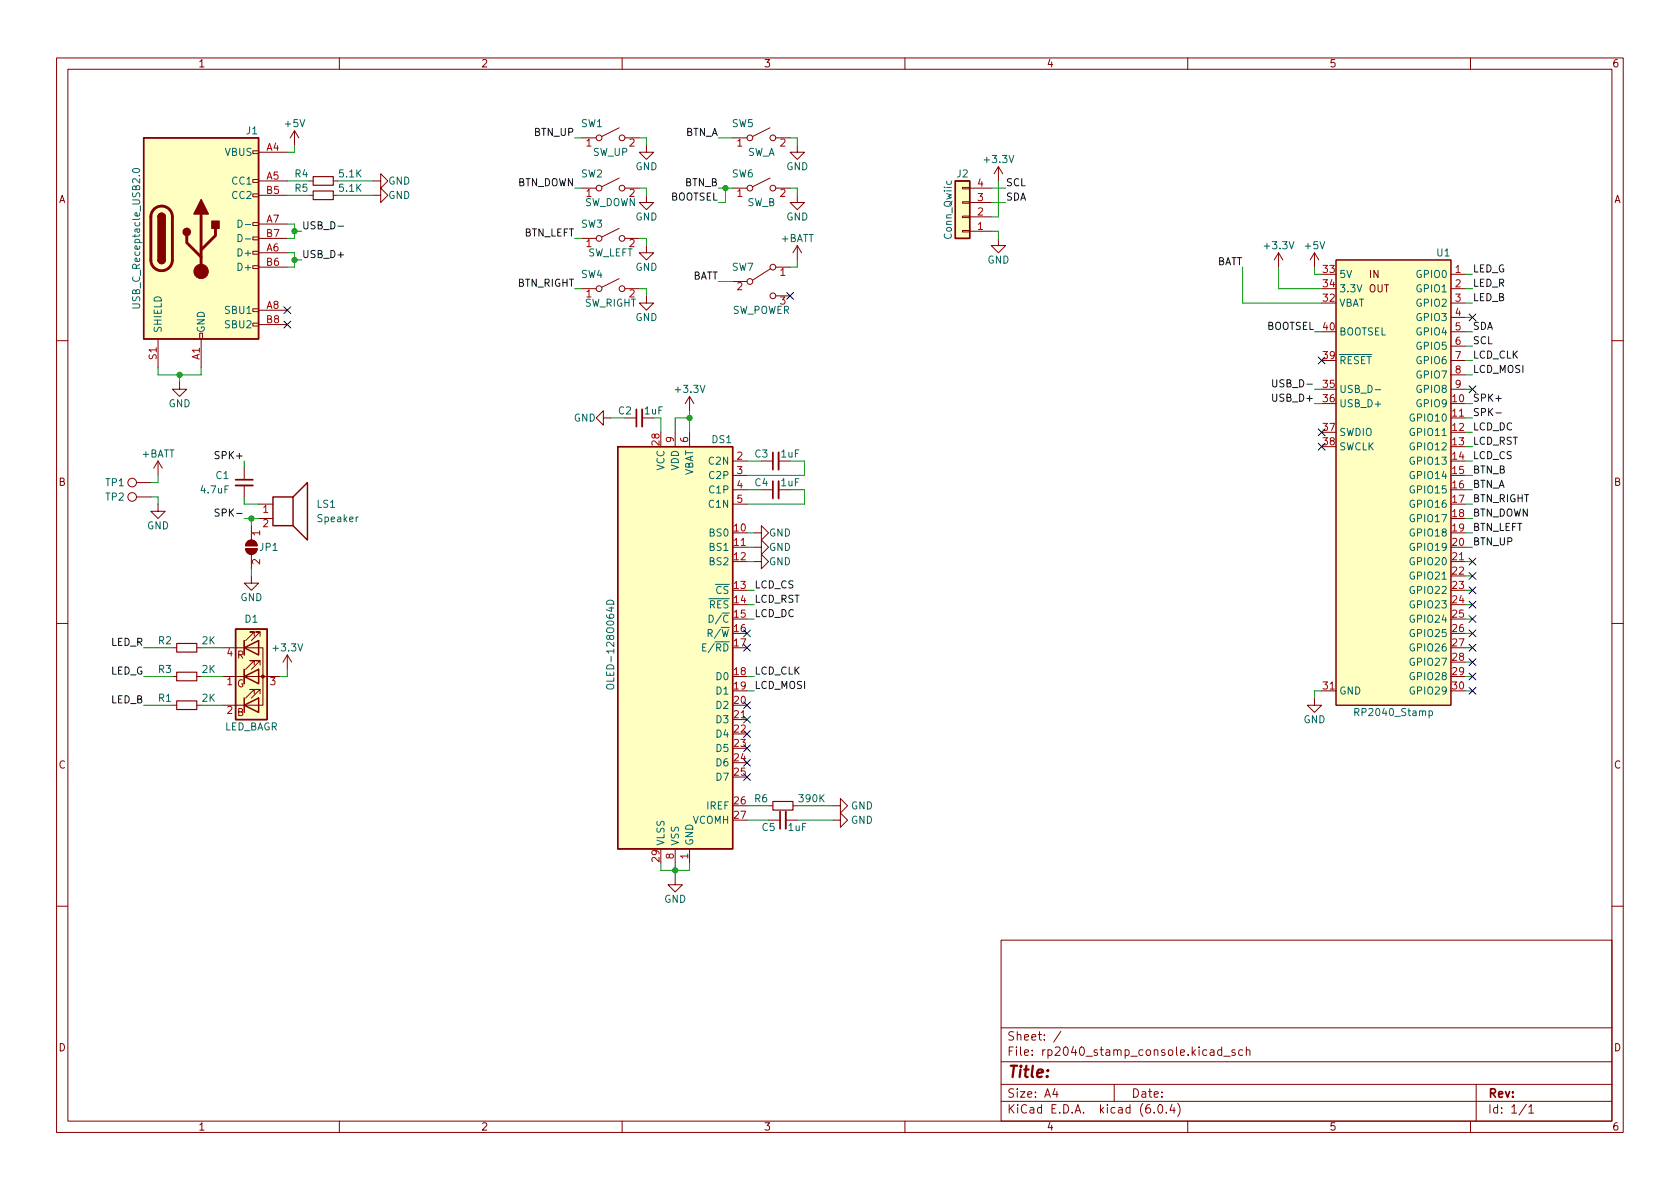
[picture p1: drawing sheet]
<svg xmlns="http://www.w3.org/2000/svg" width="297mm" height="210mm" viewBox="0 0 297 210" stroke-linecap="round" stroke-linejoin="round" font-family="sans-serif">
<g fill="none" stroke="#840000" stroke-width=".18">
<path d="M10 10.2h277v190.1h-277zM12 12.2h273v186.1h-273zM60 10.2v2M110 10.2v2M160 10.2v2M210 10.2v2M260 10.2v2M44.7 39.4h1v.5h-1zM44.7 34.3h1v.5h-1zM44.7 31.7h1v.6h-1zM44.7 26.7h1v.5h-1zM45.7 34.5h5.1"/>
<path d="M45.7 26.9h5.1M45.7 32h5.1M45.7 39.6h5.1M52.1 23.1l-.8 1.3M52.1 23.1v2.5M52.1 23.1l.7 1.3M54.6 34.5h.8M54.6 32h.8M58.9 34.5h.8M58.9 32h.8M66 32h1.3v-1.3l1.3 1.3-1.3 1.3v-1.3M66 34.5h1.3v-1.2l1.3 1.2-1.3 1.3v-1.3"/>
<path d="M102.9 33.3h2.5M102.9 24.4h2.5M109.5 22.6l-3.1 1.5M109.5 31.5l-3.1 1.5M110.5 33.3h2.5M110.5 24.4h2.5M114.3 25.6v1.3h1.3l-1.3 1.3-1.3-1.3h1.3M114.3 34.5v1.3h1.3l-1.3 1.3-1.3-1.3h1.3M129.5 33.3h2.6M129.5 24.4h2.6M136.1 22.6l-3 1.5M136.1 31.5l-3 1.5"/>
<path d="M137.2 33.3h2.5M137.2 24.4h2.5M141 34.5v1.3h1.2l-1.2 1.3-1.3-1.3h1.3M141 25.6v1.3h1.2l-1.2 1.3-1.3-1.3h1.3M170.2 33.1h1.2v.3h-1.2zM170.2 35.7h1.2v.2h-1.2zM170.2 38.2h1.2v.3h-1.2zM171.4 38.3h3.9M171.4 35.8h3.9M171.4 33.3h3.9M176.5 29.5l-.7 1.2M176.5 29.5v2.5"/>
<path d="M176.5 29.5l.8 1.2M27.9 59.9v5.1M35.3 58.9h.5v1h-.5zM35.6 59.9v5.1M44.7 57.1h1v.6h-1zM44.7 54.6h1v.5h-1zM44.7 47h1v.5h-1zM44.7 44.4h1v.6h-1zM44.7 41.9h1v.5h-1zM45.7 44.7h5.1M45.7 54.9h5.1M45.7 47.2h5.1"/>
<path d="M45.7 42.2h5.1M45.7 57.4h5.1M102.9 51h2.5M102.9 42.2h2.5M109.5 49.3l-3.1 1.5M109.5 40.4l-3.1 1.5M110.5 51h2.5M110.5 42.2h2.5M114.3 52.3v1.3h1.3l-1.3 1.3-1.3-1.3h1.3M114.3 43.4v1.3h1.3l-1.3 1.3-1.3-1.3h1.3M129.5 49.8h2.6M136.3 47.5l-3.2 2"/>
<path d="M137.2 47.2h2.5M137.2 52.3h2.5M141 43.4l-.8 1.3M141 43.4v2.6M141 43.4l.7 1.3M170.2 40.8h1.2v.2h-1.2zM171.4 40.9h3.9M176.5 42.2v1.2h1.3l-1.3 1.3-1.2-1.3h1.2M226.1 44.7l-.8 1.3M226.1 44.7v2.5M226.1 44.7l.7 1.3M232.4 44.7l-.8 1.3"/>
<path d="M232.4 44.7v2.5M232.4 44.7l.8 1.3M236.2 46h20.3v78.7h-20.3zM256.5 48.5h2.6M256.5 51h2.6M256.5 53.6h2.6M256.5 56.1h2.6M256.5 58.7h2.6M10 60.2h2M31.7 67.6v1.2h1.3l-1.3 1.3-1.2-1.3h1.2M106.7 73.9v-1.3l-1.3 1.3 1.3 1.3v-1.3h1.2M110.5 73.9h2"/>
<path d="M113.5 73.9h2.1M119.4 76.4v2.6M121.9 70.1l-.7 1.3M121.9 70.1v2.5M121.9 76.4v2.6M121.9 70.1l.8 1.3M256.5 73.9h2.6M256.5 61.2h2.6M256.5 63.7h2.6M256.5 66.3h2.6M256.5 68.8h2.6M285 60.2h2"/>
<path d="M24.1 85.3h2.6M24.1 87.9h2.6M27.9 89.1v1.3h1.3l-1.3 1.3-1.2-1.3h1.2M27.9 81.5v2.6M27.9 81.5l-.7 1.3M27.9 81.5l.8 1.3M43.2 82.8v2M43.2 85.8v2.1M43.4 97h2.1a1.02 1.02 0 0 1-1.1 1 1.02 1.02 0 0 1-1-1zM43.7 95.8a1.02 1.02 0 0 1 1.1-.2 1.02 1.02 0 0 1 .7 .9h-2.1zM44.4 93v2.5M44.4 98v2.6"/>
<path d="M45.7 89.1h2.6M45.7 91.7h2.6M129.5 89.1h2.6M129.5 86.6h2.6M129.5 96.8h2.6M129.5 81.5h2.6M129.5 84.1h2.6M133.3 99.3h1.3v-1.3l1.3 1.3-1.3 1.3v-1.3M133.3 94.2h1.3v-1.2l1.3 1.2-1.3 1.3v-1.3M133.3 96.8h1.3v-1.3l1.3 1.3-1.3 1.2v-1.2M134.6 86.6h2.1M134.6 81.5h2.1"/>
<path d="M137.7 86.6h2M137.7 81.5h2M256.5 99.3h2.6M10 110.2h2M30.5 114.5h.7M30.5 119.6h.7M34.8 114.5h.8M34.8 119.6h.8M39.4 114.5h7.1v10.2h-7.1M39.4 119.6h2.5M43.2 118.4v2.5M43.2 113.3v2.5"/>
<path d="M43.2 119.6h6.3M44.4 101.8v1.3h1.3l-1.3 1.3-1.2-1.3h1.2M45 117.6v-.8h-.8h.8l-1.6 1.6M45 112.5v-.7h-.8h.8l-1.6 1.5M45.7 118.4v2.5zM45.7 118.4h.1M45.7 113.3v2.5zM45.7 113.3h.1M46 117.6v-.8h-.8h.8l-1.6 1.6M46 112.5v-.7h-.8h.8l-1.6 1.5M50.8 115.8l-.8 1.3M50.8 115.8v2.6"/>
<path d="M50.8 115.8l.8 1.3M285 110.2h2M30.5 124.7h.7M34.8 124.7h.8M45 122.7v-.8h-.8h.8l-1.6 1.5M46 122.7v-.8h-.8h.8l-1.6 1.5M129.5 127.2h2.6M232.4 123.4v1.3h1.3l-1.3 1.3-1.3-1.3h1.3M233.7 122.2h2.5M119.4 155.2v1.3h1.2l-1.2 1.2-1.3-1.2h1.3M119.4 150.1v2.5M121.9 150.1v2.5"/>
<path d="M135.9 142.5h.8M135.9 145h2M138.9 145h2.1M140.2 142.5h.8M147.3 142.5h1.3v-1.3l1.3 1.3-1.3 1.3v-1.3M147.3 145h1.3v-1.2l1.3 1.2-1.3 1.3v-1.3M10 160.2h2M177 166.3h108v32h-108zM285 160.2h2M60 198.3v2M110 198.3v2M160 198.3v2"/>
<path d="M177 194.8h108M177 191.8h108M177 187.8h108M177 181.8h108M186.5 192.5l-.4 1h1M186.9 193v1M187.6 182.4l-1.3 1.9M197 191.8v3M204.1 196.7v.1M204.9 195.4l.2-.1a.81 .81 0 0 1 .6 .7 .81 .81 0 0 1-.3 .8h-.2a.81 .81 0 0 1-.6-.6 .81 .81 0 0 1 .3-.8zM206.2 196.7v.1M207.2 195.3l-.3 1h.9"/>
<path d="M207.6 195.8v1M208.2 195.1a1.72 1.72 0 0 1 0 2.3M210 198.3v2M216 185.7l-.4-.1-.3 .3v.4l.1 .3h.6M216 185.1v1.5M216.4 186.8h1.1M218.4 185.7l-.4-.1-.2 .2 .1 .3 .5 .1v.4h-.6M219.7 185.7l-.4-.1-.3 .3v.4l.1 .3h.6M220.4 185.8l.2-.2 .3 .1 .1 .9M220.4 185.1v1.5M260 198.3v2M261 191.8v6.5"/>
<path d="M269.9 195.3l-1.3 1.9M270.3 195.8l.4-.5v1.5M270.3 196.8h.9"/>
<circle cx="105.9" cy="33.3" r=".51"/>
<circle cx="105.9" cy="24.4" r=".51"/>
<circle cx="110" cy="24.4" r=".51"/>
<circle cx="110" cy="33.3" r=".51"/>
<circle cx="132.6" cy="33.3" r=".51"/>
<circle cx="132.6" cy="24.4" r=".51"/>
<circle cx="136.7" cy="24.4" r=".51"/>
<circle cx="136.7" cy="33.3" r=".51"/>
<circle cx="105.9" cy="51" r=".51"/>
<circle cx="105.9" cy="42.2" r=".51"/>
<circle cx="110" cy="42.2" r=".51"/>
<circle cx="110" cy="51" r=".51"/>
<circle cx="132.6" cy="49.8" r=".51"/>
<circle cx="136.7" cy="52.3" r=".51"/>
<circle cx="136.7" cy="47.2" r=".51"/>
<circle cx="23.4" cy="85.3" r=".76"/>
<circle cx="23.4" cy="87.9" r=".76"/>
</g>
<g fill="none" stroke="#840000" stroke-width=".25">
<path d="M25.4 24.4h20.3v35.5h-20.3zM27.9 38.3a.64 .64 0 0 1 .7-.6 .64 .64 0 0 1 .6 .6M168.9 32h2.5v10.2h-2.5zM27.9 46a.64 .64 0 0 0 .7 .6 .64 .64 0 0 0 .6-.6M109.2 79h20.3v71.1h-20.3zM48.3 87.9h3.5v5.1h-3.5zM51.8 87.9l2.6-2.6v10.2l-2.6-2.5M41.7 111.2h5.5v16h-5.5zM43.2 119.6l2.5-1.2v2.5zM43.2 114.5l2.5-1.2v2.5zM43.2 113.3v2.5M43.2 118.4v2.5"/>
<path d="M43.2 124.7l2.5-1.3v2.6zM43.2 123.4v2.6"/>
</g>
<path d="M55.4 33.8h3.5v1.5h-3.5zM55.4 31.2h3.5v1.6h-3.5zM31.2 118.9h3.6v1.5h-3.6zM31.2 113.8h3.6v1.5h-3.6zM31.2 123.9h3.6v1.6h-3.6zM136.7 141.7h3.5v1.6h-3.5z" fill="none" stroke="#840000" stroke-width=".2"/>
<g fill="#ffffc2" stroke="#ffffc2" stroke-width=".18">
<path d="M236.2 46h20.3v78.7h-20.3z"/>
<path d="M25.4 24.4h20.3v35.5h-20.3z"/>
<path d="M109.2 79h20.3v71.1h-20.3z"/>
<path d="M168.9 32h2.5v10.2h-2.5z"/>
<path d="M41.7 111.2h5.5v16h-5.5z"/>
</g>
<path d="M23.6 29.9a.69 .69 0 0 1 1.1 .3 .72 .72 0 0 1-1.3-.1zM42.1 38.9a.64 .64 0 0 1 .7 .7 .64 .64 0 0 1-.7 .6zM43.4 39.7h.9M167.4 32v.4l.2 .2 .6-.1v-.5M23.4 53.7h1.1l.2 .3v.2l-.2 .3h-1.1M42.1 41.5a.64 .64 0 0 1 .7 .6 .64 .64 0 0 1-.7 .6zM43.4 42.2h.9M243.2 68.9h.9M107.4 106.2a.66 .66 0 0 1 .8 0 .66 .66 0 0 1 .3 .6h-1.2zM107.3 121.2a.81 .81 0 0 1 1.2 .1 .43 .43 0 0 1-.4 .5h-.4a.42 .42 0 0 1-.4-.2 .42 .42 0 0 1 0-.4zM252.7 125.8l.3-.1 .3 .2-.1 .6h-.5" fill="none" stroke="#006464" stroke-width=".18"/>
<path d="M113.5 72.4v3M41.7 85.8h3M137.7 80v3.1M137.7 85.1v3M138.9 143.5v3.1" fill="none" stroke="#840000" stroke-width=".33"/>
<path d="M112.5 72.4v3M41.7 84.8h3M136.7 80v3.1M136.7 85.1v3M137.9 143.5v3.1" fill="none" stroke="#840000" stroke-width=".3"/>
<path d="M26.7 38.3v7.7a1.91 1.91 0 0 0 1.9 1.9 1.91 1.91 0 0 0 1.9-1.9v-7.7M26.7 38.3a1.91 1.91 0 0 1 1.9-1.9 1.91 1.91 0 0 1 1.9 1.9M35.6 37.8v10.2M33 41.7v1.2l2.6 2.6M38.1 40.4v1.3l-2.5 2.5" fill="none" stroke="#840000" stroke-width=".51"/>
<g fill="#840000" stroke="#840000" stroke-width=".25">
<path d="M27.9 46h1.3a.64 .64 0 0 1-.6 .6 .64 .64 0 0 1-.7-.6z"/>
<path d="M27.9 38.3h1.3v7.7h-1.3z"/>
<path d="M28.1 37.9a.64 .64 0 0 1 .7-.1 .64 .64 0 0 1 .4 .5h-1.3z"/>
<path d="M35.6 35.3l1.2 2.5h-2.5z"/>
<path d="M37.5 39.1h1.2v1.3h-1.2z"/>
<circle cx="33" cy="41" r=".63"/>
</g>
<g fill="#840000" stroke="#840000" stroke-width=".18">
<path d="M43.7 95.8a1.02 1.02 0 0 1 1.1-.2 1.02 1.02 0 0 1 .7 .9h-2.1z"/>
<path d="M43.4 97h2.1a1.02 1.02 0 0 1-1.1 1 1.02 1.02 0 0 1-1-1z"/>
<circle cx="35.6" cy="48" r="1.27"/>
<circle cx="46.5" cy="119.6" r=".25"/>
</g>
<path d="M59.8 40h.9M225 67.1v1.1l.3 .2h.2l.2-.2v-1.1M264.5 73h.9M38.7 90.1l-.4-.1-.2 .1v.4l.5 .2 .1 .3-.2 .3-.5-.1" fill="none" stroke="#0f0f0f" stroke-width=".18"/>
<g fill="none" stroke="#009600" stroke-width=".18">
<path d="M50.8 39.6h1.3v2.6h-1.3M50.8 34.5h3.8M50.8 32h3.8M52.1 25.6v1.3h-1.3M59.7 34.5h6.3M59.7 32h6.3M101.6 33.3h1.3M101.6 24.4h1.3M113 33.3h1.3v1.2M113 24.4h1.3v1.2M127 33.3h2.5M127 24.4h2.5"/>
<path d="M128.3 33.3v2.5h-1.3M139.7 33.3h1.3v1.2M139.7 24.4h1.3v1.2M175.3 33.3h2.5M175.3 35.8h2.5M176.5 32v6.3h-1.2M50.8 44.7h1.3v2.5h-1.3M52.1 46h1.2M52.1 40.9h1.2M101.6 42.2h1.3M101.6 51h1.3M113 42.2h1.3v1.2"/>
<path d="M113 51h1.3v1.3M127 49.8h2.5M141 46v1.2h-1.3M175.3 40.9h1.2v1.3M219.7 47.2v6.4h14M226.1 47.2v3.8h7.6M232.4 47.2v1.3h1.3M232.4 58.7h1.3M259.1 51h1.2M259.1 58.7h1.2M259.1 56.1h1.2M259.1 48.5h1.2"/>
<path d="M259.1 53.6h1.2M27.9 65v1.3h7.7v-1.3M31.7 66.3v1.3M107.9 73.9h2.6M116.8 73.9v2.5M121.9 72.6v3.8M121.9 73.9h-2.5v2.5M232.4 71.4h1.3M232.4 68.8h1.3M259.1 73.9h1.2M259.1 66.3h1.2M259.1 79h1.2"/>
<path d="M259.1 71.4h1.2M259.1 76.4h1.2M259.1 68.8h1.2M259.1 61.2h1.2M259.1 63.7h1.2M26.7 87.9h1.2v1.2M27.9 84.1v1.2h-1.2M43.2 87.9v1.2h2.5M43.2 91.7h2.5M43.2 81.5v1.3M44.4 91.7v1.3M132.1 81.5h2.5"/>
<path d="M132.1 86.6h2.5M132.1 99.3h1.2M132.1 94.2h1.2M132.1 96.8h1.2M139.7 81.5h2.5v2.6h-10.1M139.7 86.6h2.5v2.5h-10.1M259.1 81.5h1.2M259.1 86.6h1.2M259.1 89.1h1.2M259.1 99.3h1.2M259.1 94.2h1.2M259.1 96.8h1.2"/>
<path d="M259.1 91.7h1.2M259.1 84.1h1.2M25.4 114.5h5.1M25.4 119.6h5.1M35.6 114.5h3.8M35.6 119.6h3.8M44.4 100.6v1.2M50.8 118.4v1.2h-1.3M132.1 106.9h1.2M132.1 104.4h1.2M132.1 109.5h1.2M132.1 119.6h1.2"/>
<path d="M259.1 106.9h1.2M259.1 104.4h1.2M259.1 109.5h1.2M259.1 117.1h1.2M259.1 112h1.2M259.1 114.5h1.2M259.1 101.8h1.2M259.1 119.6h1.2M25.4 124.7h5.1M35.6 124.7h3.8M132.1 122.2h1.2M233.7 122.2h-1.3v1.2"/>
<path d="M259.1 122.2h1.2M116.8 152.6v1.3h5.1v-1.3M119.4 152.6v2.6M132.1 142.5h3.8M132.1 145h3.8M141 142.5h6.3M141 145h6.3"/>
</g>
<g fill="none" stroke="#000084" stroke-width=".18">
<path d="M50.2 56.8l1.2 1.2M50.2 54.2l1.2 1.3M51.4 56.8l-1.2 1.2M51.4 54.2l-1.2 1.3M139.1 51.7l1.2 1.2M140.3 51.7l-1.2 1.2M259.7 55.5l1.3 1.2M261 55.5l-1.3 1.2M233.1 78.4l1.2 1.2M233.1 63.1l1.2 1.3M233.1 75.8l1.2 1.3M234.3 78.4l-1.2 1.2"/>
<path d="M234.3 63.1l-1.2 1.3M234.3 75.8l-1.2 1.3M259.7 68.2l1.3 1.2M261 68.2l-1.3 1.2M259.7 98.7l1.3 1.2M261 98.7l-1.3 1.2M131.5 111.4l1.2 1.2M131.5 113.9l1.2 1.3M132.7 111.4l-1.2 1.2M132.7 113.9l-1.2 1.3M259.7 108.9l1.3 1.2M259.7 106.3l1.3 1.2"/>
<path d="M259.7 103.8l1.3 1.2M259.7 111.4l1.3 1.2M259.7 119l1.3 1.2M259.7 116.5l1.3 1.2M259.7 113.9l1.3 1.3M259.7 101.2l1.3 1.3M261 108.9l-1.3 1.2M261 106.3l-1.3 1.2M261 103.8l-1.3 1.2M261 111.4l-1.3 1.2M261 119l-1.3 1.2M261 116.5l-1.3 1.2"/>
<path d="M261 113.9l-1.3 1.3M261 101.2l-1.3 1.3M131.5 126.6l1.2 1.3M131.5 136.8l1.2 1.2M131.5 131.7l1.2 1.2M131.5 129.2l1.2 1.2M131.5 134.3l1.2 1.2M131.5 124.1l1.2 1.2M132.7 126.6l-1.2 1.3M132.7 136.8l-1.2 1.2M132.7 131.7l-1.2 1.2M132.7 129.2l-1.2 1.2"/>
<path d="M132.7 134.3l-1.2 1.2M132.7 124.1l-1.2 1.2M259.7 121.6l1.3 1.2M261 121.6l-1.3 1.2"/>
</g>
<g fill="#009600" stroke="#009600" stroke-width=".18">
<circle cx="52.1" cy="40.9" r=".46"/>
<circle cx="52.1" cy="46" r=".46"/>
<circle cx="121.9" cy="73.9" r=".46"/>
<circle cx="31.7" cy="66.3" r=".46"/>
<circle cx="128.3" cy="33.3" r=".46"/>
<circle cx="119.4" cy="153.9" r=".46"/>
<circle cx="44.4" cy="91.7" r=".46"/>
</g>
<text font-size="2.8" fill="#840000" x="178" y="190.6">Title:</text>
<g font-size="2.1" fill="#840000">
<text x="178" y="184">Sheet: /</text>
<text x="178" y="186.7">File: rp2040_stamp_console.kicad_sch</text>
<text x="178" y="196.9">KiCad E.D.A. kicad (6.0.4)</text>
<text x="178" y="194.1">Size: A4</text>
<text x="200" y="194.1">Date:</text>
<text x="263" y="194.1">Rev:</text>
<text x="263" y="196.9">Id: 1/1</text>
</g>
<g font-size="1.8" fill="#840000">
<text x="35" y="11.9">1</text>
<text x="85" y="11.9">2</text>
<text x="135" y="11.9">3</text>
<text x="185" y="11.9">4</text>
<text x="235" y="11.9">5</text>
<text x="285" y="11.9">6</text>
<text x="10.3" y="35.9">A</text>
<text x="285.3" y="35.9">A</text>
<text x="242" y="51.7">OUT</text>
<text x="242.1" y="49.1">IN</text>
<text x="10.3" y="85.9">B</text>
<text x="285.3" y="85.9">B</text>
<text x="41.9" y="116.5">R</text>
<text x="41.9" y="121.5">G</text>
<text x="41.9" y="126.6">B</text>
<text x="10.3" y="135.9">C</text>
<text x="285.3" y="135.9">C</text>
<text x="10.3" y="185.9">D</text>
<text x="285.3" y="185.9">D</text>
<text x="35" y="199.9">1</text>
<text x="85" y="199.9">2</text>
<text x="135" y="199.9">3</text>
<text x="185" y="199.9">4</text>
<text x="235" y="199.9">5</text>
<text x="285" y="199.9">6</text>
</g>
<g font-size="1.8" fill="#006464">
<text x="43.6" y="23.7">J1</text>
<text x="50.5" y="22.5">+5V</text>
<text x="102.7" y="22.5">SW1</text>
<text x="129.4" y="22.5">SW5</text>
<text x="39.8" y="27.6">VBUS</text>
<text x="104.8" y="27.6">SW_UP</text>
<text x="132.1" y="27.6">SW_A</text>
<text x="174.2" y="28.8">+3.3V</text>
<text x="41.2" y="32.6">CC1</text>
<text x="41.2" y="35.2">CC2</text>
<text x="52.2" y="33.9">R5</text>
<text x="52.2" y="31.4">R4</text>
<text x="60" y="33.9">5.1K</text>
<text x="60" y="31.4">5.1K</text>
<text x="68.6" y="32.6">GND</text>
<text x="68.6" y="35.2">GND</text>
<text x="102.7" y="31.4">SW2</text>
<text x="112.3" y="30.1">GND</text>
<text x="129.4" y="31.4">SW6</text>
<text x="139" y="30.1">GND</text>
<text x="169.2" y="31.4">J2</text>
<text x="102.7" y="40.3">SW3</text>
<text x="103.2" y="36.4">SW_DOWN</text>
<text x="112.3" y="39">GND</text>
<text x="132.1" y="36.4">SW_B</text>
<text x="139" y="39">GND</text>
<text x="42.4" y="45.3">D+</text>
<text x="42.4" y="47.9">D+</text>
<text x="103.8" y="45.3">SW_LEFT</text>
<text x="111.3" y="43.7">2</text>
<text x="112.3" y="47.9">GND</text>
<text x="129.4" y="47.9">SW7</text>
<text x="138.1" y="42.8">+BATT</text>
<text x="168.3" y="42.2" transform="rotate(-90 168.3 42.2)">Conn_Qwiic</text>
<text x="174.6" y="46.6">GND</text>
<text x="223.7" y="44.1">+3.3V</text>
<text x="230.8" y="44.1">+5V</text>
<text x="254.1" y="45.3">U1</text>
<text x="24.8" y="53.9" transform="rotate(-90 24.8 53.9)">USB_C_Receptacle_USB2.0</text>
<text x="102.7" y="49.1">SW4</text>
<text x="111.3" y="52.6">2</text>
<text x="236.7" y="49.1">5V</text>
<text x="236.7" y="51.7">3.3V</text>
<text x="250.6" y="49.1">GPIO0</text>
<text x="250.6" y="51.7">GPIO1</text>
<text x="28.6" y="58.9" transform="rotate(-90 28.6 58.9)">SHIELD</text>
<text x="36.2" y="58.9" transform="rotate(-90 36.2 58.9)">GND</text>
<text x="40" y="55.5">SBU1</text>
<text x="40" y="58">SBU2</text>
<text x="103.3" y="54.2">SW_RIGHT</text>
<text x="112.3" y="56.8">GND</text>
<text x="129.4" y="55.5">SW_POWER</text>
<text x="236.7" y="54.2">VBAT</text>
<text x="236.7" y="59.3">BOOTSEL</text>
<text x="250.6" y="54.2">GPIO2</text>
<text x="250.6" y="56.8">GPIO3</text>
<text x="250.6" y="59.3">GPIO4</text>
<text x="236.7" y="64.4">~{RESET}</text>
<text x="250.6" y="61.8">GPIO5</text>
<text x="250.6" y="64.4">GPIO6</text>
<text x="119.6" y="69.5">+3.3V</text>
<text x="236.7" y="69.5">USB_D-</text>
<text x="250.6" y="66.9">GPIO7</text>
<text x="250.6" y="69.5">GPIO8</text>
<text x="29.8" y="72">GND</text>
<text x="101.4" y="74.5">GND</text>
<text x="109.4" y="73.3">C2</text>
<text x="236.7" y="72">USB_D+</text>
<text x="236.7" y="77.1">SWDIO</text>
<text x="249.6" y="74.5">GPIO10</text>
<text x="249.6" y="77.1">GPIO11</text>
<text x="250.6" y="72">GPIO9</text>
<text x="25.1" y="80.9">+BATT</text>
<text x="117.5" y="83.2" transform="rotate(-90 117.5 83.2)">VCC</text>
<text x="120" y="83.2" transform="rotate(-90 120 83.2)">VDD</text>
<text x="125.5" y="82.2">C2N</text>
<text x="125.9" y="78.4">DS1</text>
<text x="133.5" y="80.9">C3</text>
<text x="138.1" y="80.9">1uF</text>
<text x="236.7" y="79.6">SWCLK</text>
<text x="249.6" y="79.6">GPIO12</text>
<text x="249.6" y="82.2">GPIO13</text>
<text x="18.7" y="86">TP1</text>
<text x="18.7" y="88.5">TP2</text>
<text x="35.6" y="87.2">4.7uF</text>
<text x="38.2" y="84.7">C1</text>
<text x="56.1" y="89.8">LS1</text>
<text x="122.6" y="84.3" transform="rotate(-90 122.6 84.3)">VBAT</text>
<text x="125.5" y="89.8">C1N</text>
<text x="125.6" y="84.7">C2P</text>
<text x="125.6" y="87.2">C1P</text>
<text x="133.5" y="86">C4</text>
<text x="138.1" y="86">1uF</text>
<text x="249.6" y="84.7">GPIO14</text>
<text x="249.6" y="87.2">GPIO15</text>
<text x="249.6" y="89.8">GPIO16</text>
<text x="26" y="93.6">GND</text>
<text x="56.3" y="92.3">Speaker</text>
<text x="125.6" y="94.9">BS0</text>
<text x="135.9" y="94.9">GND</text>
<text x="249.6" y="92.3">GPIO17</text>
<text x="249.6" y="94.9">GPIO18</text>
<text x="45.9" y="97.4">JP1</text>
<text x="125.6" y="97.4">BS1</text>
<text x="125.6" y="99.9">BS2</text>
<text x="135.9" y="99.9">GND</text>
<text x="135.9" y="97.4">GND</text>
<text x="249.6" y="97.4">GPIO19</text>
<text x="249.6" y="99.9">GPIO20</text>
<text x="42.5" y="106.3">GND</text>
<text x="124" y="107.6">~{RES}</text>
<text x="125.2" y="105">~{CS}</text>
<text x="249.6" y="102.5">GPIO21</text>
<text x="249.6" y="105">GPIO22</text>
<text x="249.6" y="107.6">GPIO23</text>
<text x="28" y="113.9">R2</text>
<text x="35.7" y="113.9">2K</text>
<text x="43.3" y="110.1">D1</text>
<text x="124.2" y="112.6">R/~{W}</text>
<text x="124.6" y="110.1">D/~{C}</text>
<text x="249.6" y="110.1">GPIO24</text>
<text x="249.6" y="112.6">GPIO25</text>
<text x="28" y="119">R3</text>
<text x="35.7" y="119">2K</text>
<text x="48.5" y="115.2">+3.3V</text>
<text x="123.4" y="115.2">E/~{RD}</text>
<text x="249.6" y="115.2">GPIO26</text>
<text x="249.6" y="117.7">GPIO27</text>
<text x="28" y="124.1">R1</text>
<text x="35.7" y="124.1">2K</text>
<text x="108.6" y="121" transform="rotate(-90 108.6 121)">OLED-128O064D</text>
<text x="126.8" y="120.3">D0</text>
<text x="126.8" y="122.8">D1</text>
<text x="126.8" y="125.3">D2</text>
<text x="236.7" y="122.8">GND</text>
<text x="249.6" y="120.3">GPIO28</text>
<text x="249.6" y="122.8">GPIO29</text>
<text x="39.6" y="129.2">LED_BAGR</text>
<text x="126.8" y="127.9">D3</text>
<text x="126.8" y="130.4">D4</text>
<text x="230.4" y="127.9">GND</text>
<text x="240" y="126.6">RP2040_Stamp</text>
<text x="126.8" y="133">D5</text>
<text x="126.8" y="135.5">D6</text>
<text x="125" y="143.1">IREF</text>
<text x="126.8" y="138">D7</text>
<text x="133.4" y="141.9">R6</text>
<text x="141.4" y="141.9">390K</text>
<text x="150.4" y="143.1">GND</text>
<text x="117.5" y="149.6" transform="rotate(-90 117.5 149.6)">VLSS</text>
<text x="120" y="149.6" transform="rotate(-90 120 149.6)">VSS</text>
<text x="122.4" y="145.7">VCOMH</text>
<text x="122.6" y="149.6" transform="rotate(-90 122.6 149.6)">GND</text>
<text x="134.8" y="146.9">C5</text>
<text x="139.4" y="146.9">1uF</text>
<text x="150.4" y="145.7">GND</text>
<text x="117.4" y="159.6">GND</text>
</g>
<g font-size="1.8" fill="#a90000">
<text x="47.1" y="26.7">A4</text>
<text x="103.6" y="25.9">1</text>
<text x="111.3" y="25.9">2</text>
<text x="130.3" y="25.9">1</text>
<text x="137.9" y="25.9">2</text>
<text x="47.1" y="31.7">A5</text>
<text x="47.1" y="34.3">B5</text>
<text x="103.6" y="34.8">1</text>
<text x="111.3" y="34.8">2</text>
<text x="130.3" y="34.8">1</text>
<text x="137.9" y="34.8">2</text>
<text x="172.9" y="35.6">3</text>
<text x="172.9" y="33">4</text>
<text x="47.1" y="39.4">A7</text>
<text x="47.1" y="41.9">B7</text>
<text x="172.9" y="40.6">1</text>
<text x="172.9" y="38.1">2</text>
<text x="47.1" y="44.4">A6</text>
<text x="47.1" y="47">B6</text>
<text x="103.6" y="43.7">1</text>
<text x="103.6" y="52.6">1</text>
<text x="130.3" y="51.3">2</text>
<text x="137.9" y="48.8">1</text>
<text x="137.9" y="53.8">3</text>
<text x="234" y="53.3">32</text>
<text x="234" y="48.3">33</text>
<text x="234" y="50.8">34</text>
<text x="257.3" y="48.3">1</text>
<text x="257.3" y="50.8">2</text>
<text x="257.3" y="53.3">3</text>
<text x="47.1" y="54.6">A8</text>
<text x="47.1" y="57.1">B8</text>
<text x="234" y="58.4">40</text>
<text x="257.3" y="55.9">4</text>
<text x="257.3" y="58.4">5</text>
<text x="27.7" y="63.6" transform="rotate(-90 27.7 63.6)">S1</text>
<text x="35.3" y="63.6" transform="rotate(-90 35.3 63.6)">A1</text>
<text x="234" y="63.5">39</text>
<text x="257.3" y="61">6</text>
<text x="257.3" y="63.5">7</text>
<text x="234" y="68.6">35</text>
<text x="234" y="71.1">36</text>
<text x="256.8" y="71.1">10</text>
<text x="257.3" y="66">8</text>
<text x="257.3" y="68.6">9</text>
<text x="234" y="76.2">37</text>
<text x="256.8" y="73.7">11</text>
<text x="256.8" y="76.2">12</text>
<text x="116.6" y="78.7" transform="rotate(-90 116.6 78.7)">28</text>
<text x="119.1" y="78.2" transform="rotate(-90 119.1 78.2)">9</text>
<text x="121.7" y="78.2" transform="rotate(-90 121.7 78.2)">6</text>
<text x="130.3" y="81.3">2</text>
<text x="130.3" y="83.8">3</text>
<text x="234" y="78.7">38</text>
<text x="256.8" y="78.7">13</text>
<text x="256.8" y="81.3">14</text>
<text x="256.8" y="83.8">15</text>
<text x="130.3" y="86.4">4</text>
<text x="130.3" y="88.9">5</text>
<text x="256.8" y="86.4">16</text>
<text x="256.8" y="88.9">17</text>
<text x="46" y="94.7" transform="rotate(-90 46 94.7)">1</text>
<text x="46.5" y="90.7">1</text>
<text x="46.5" y="93.2">2</text>
<text x="129.8" y="94">10</text>
<text x="256.8" y="91.4">18</text>
<text x="256.8" y="94">19</text>
<text x="46" y="99.8" transform="rotate(-90 46 99.8)">2</text>
<text x="129.8" y="96.5">11</text>
<text x="129.8" y="99.1">12</text>
<text x="256.8" y="96.5">20</text>
<text x="256.8" y="99.1">21</text>
<text x="256.8" y="101.6">22</text>
<text x="129.8" y="104.1">13</text>
<text x="129.8" y="106.7">14</text>
<text x="256.8" y="104.1">23</text>
<text x="256.8" y="106.7">24</text>
<text x="129.8" y="109.2">15</text>
<text x="129.8" y="111.8">16</text>
<text x="256.8" y="109.2">25</text>
<text x="256.8" y="111.8">26</text>
<text x="40.1" y="116.1">4</text>
<text x="129.8" y="114.3">17</text>
<text x="129.8" y="119.4">18</text>
<text x="256.8" y="114.3">27</text>
<text x="256.8" y="116.8">28</text>
<text x="256.8" y="119.4">29</text>
<text x="40.1" y="121.2">1</text>
<text x="47.8" y="121.2">3</text>
<text x="129.8" y="121.9">19</text>
<text x="129.8" y="124.5">20</text>
<text x="234" y="121.9">31</text>
<text x="256.8" y="121.9">30</text>
<text x="40.1" y="126.2">2</text>
<text x="129.8" y="127">21</text>
<text x="129.8" y="129.5">22</text>
<text x="129.8" y="132.1">23</text>
<text x="129.8" y="134.6">24</text>
<text x="129.8" y="137.2">25</text>
<text x="129.8" y="142.2">26</text>
<text x="129.8" y="144.8">27</text>
<text x="116.6" y="152.4" transform="rotate(-90 116.6 152.4)">29</text>
<text x="119.1" y="151.9" transform="rotate(-90 119.1 151.9)">8</text>
<text x="121.7" y="151.9" transform="rotate(-90 121.7 151.9)">1</text>
</g>
<g font-size="1.8" fill="#0f0f0f">
<text x="94.5" y="24">BTN_UP</text>
<text x="121.1" y="24">BTN_A</text>
<text x="91.4" y="32.9">BTN_DOWN</text>
<text x="118.4" y="35.5">BOOTSEL</text>
<text x="121.1" y="32.9">BTN_B</text>
<text x="177.8" y="35.5">SDA</text>
<text x="177.8" y="32.9">SCL</text>
<text x="53.3" y="40.5">USB_D-</text>
<text x="92.6" y="41.8">BTN_LEFT</text>
<text x="53.3" y="45.6">USB_D+</text>
<text x="215" y="46.9">BATT</text>
<text x="91.5" y="50.7">BTN_RIGHT</text>
<text x="122.3" y="49.4">BATT</text>
<text x="260.3" y="53.2">LED_B</text>
<text x="260.3" y="50.7">LED_R</text>
<text x="260.3" y="48.2">LED_G</text>
<text x="223.9" y="58.3">BOOTSEL</text>
<text x="260.3" y="58.3">SDA</text>
<text x="260.3" y="65.9">LCD_MOSI</text>
<text x="260.3" y="60.9">SCL</text>
<text x="260.3" y="63.4">LCD_CLK</text>
<text x="225.4" y="71">USB_D+</text>
<text x="225.8" y="68.5">USB_D-</text>
<text x="260.3" y="71">SPK+</text>
<text x="260.3" y="76.1">LCD_DC</text>
<text x="260.3" y="73.6">SPK-</text>
<text x="38.5" y="81.2">SPK+</text>
<text x="260.3" y="81.2">LCD_CS</text>
<text x="260.3" y="83.7">BTN_B</text>
<text x="260.3" y="78.6">LCD_RST</text>
<text x="260.3" y="88.8">BTN_RIGHT</text>
<text x="260.3" y="86.3">BTN_A</text>
<text x="39" y="91.3">SPK-</text>
<text x="260.3" y="93.9">BTN_LEFT</text>
<text x="260.3" y="91.3">BTN_DOWN</text>
<text x="260.3" y="96.4">BTN_UP</text>
<text x="133.3" y="104">LCD_CS</text>
<text x="133.3" y="106.6">LCD_RST</text>
<text x="133.3" y="109.1">LCD_DC</text>
<text x="19.5" y="119.3">LED_G</text>
<text x="19.6" y="114.2">LED_R</text>
<text x="133.3" y="119.3">LCD_CLK</text>
<text x="19.6" y="124.4">LED_B</text>
<text x="133.3" y="121.8">LCD_MOSI</text>
</g>
<text font-size="1.8" fill="#009600" x="114" y="73.3">1uF</text>
</svg>
